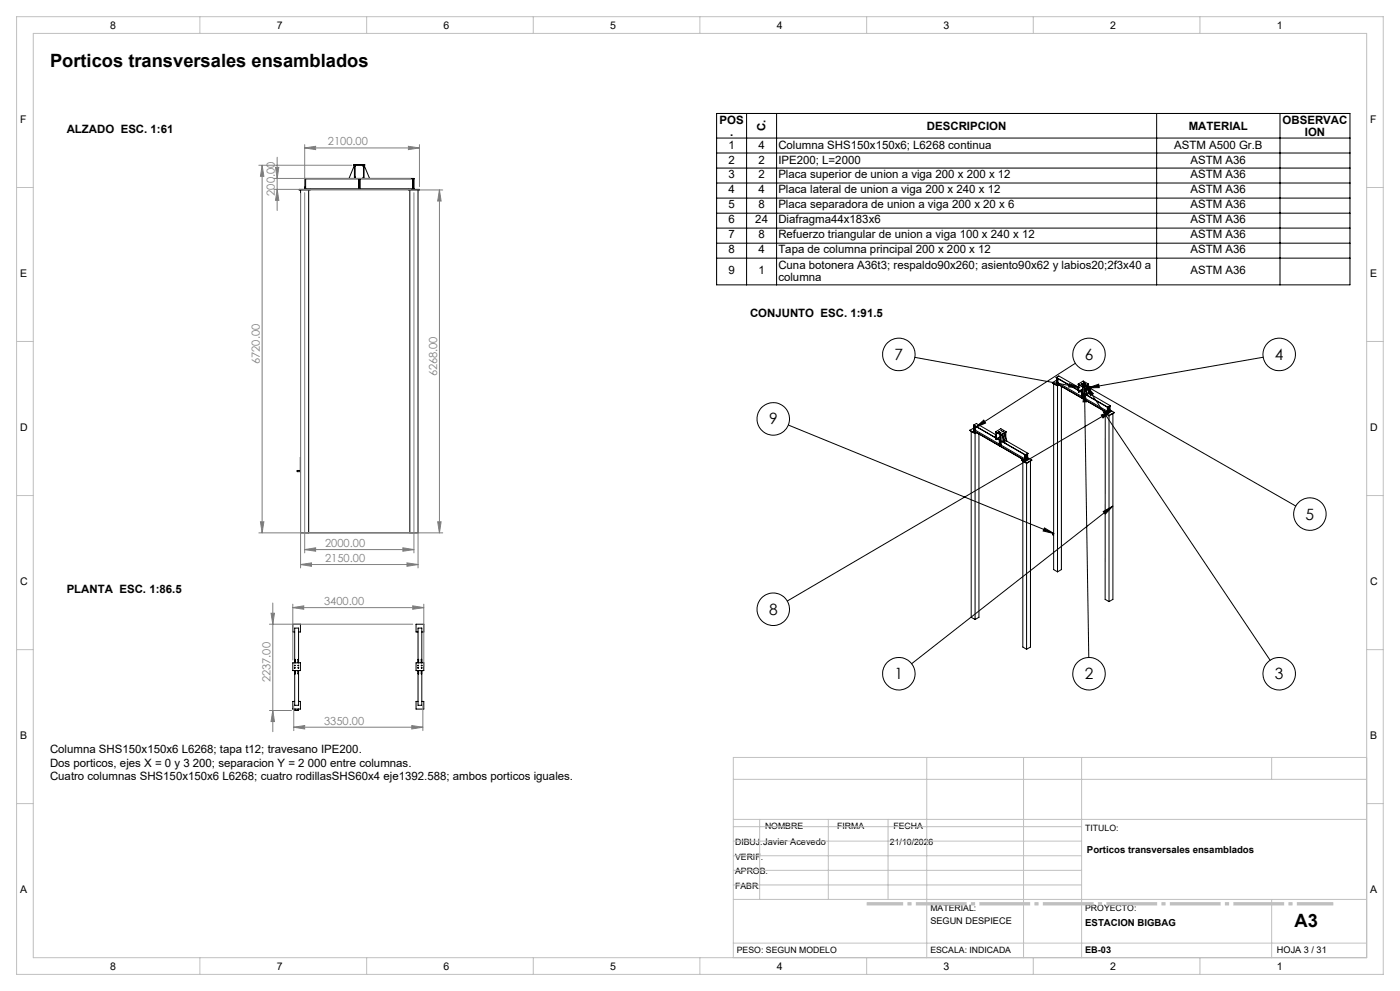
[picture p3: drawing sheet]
<svg xmlns="http://www.w3.org/2000/svg" width="420mm" height="297mm" viewBox="0 0 420 297" stroke-linecap="round" stroke-linejoin="round" font-family="sans-serif">
<g fill="none" stroke="#000" stroke-width=".3">
<path d="M215 34h190v51.4h-190zM224 34v51.4M233 34v51.4M347 34v51.4M384 34v51.4M90.2 56.9v102.8h2.4v-102.8M91.4 56.8v-3.3h32.8v3.3M91.4 56.6h32.8M91.4 53.6h32.8M91.5 53.6v3M91.6 53.6v3M93 56.8v.1h-3.3v-.1h36.1v.1h-3.2v-.1"/>
<path d="M104.7 53.5l1.6-4v4M106.2 49.4h3.2v.1h-3.2zM106.5 49.5v4M106.5 53.1l.1 .4M106.6 49.5l-.1 .4M107.6 53.6v3M107.7 53.6v3M107.9 53.6v3M108 53.6v3M108.9 49.5l.1 .4M109 49.5v4M109 53.1l-.1 .4"/>
<path d="M109.2 53.5v-4l1.7 4M122.9 56.9v102.8h2.5v-102.8M123.9 53.6v3M124 53.6v3M124.1 53.6v3M215 41.4h190M215 45.9h190M215 50.4h190M215 54.9h190M215 59.4h190M215 63.9h190M215 68.4h190"/>
<path d="M215 72.9h190M215 77.4h190M274.5 107.1l49.5 9M315.7 114.7l1.6 .9M315.7 114.7l1.6 1 .4-.3M316.1 115v55.7l1.2 .7M316.9 113.1l6.6 3.9M316.9 114.8v.1M316.9 113.1l6.6 3.8-.3-.2 .3-.8M316.9 113.1l.7-.4 5.9 3.3M316.9 114.8l15.4 9M317 114.8h-.1"/>
<path d="M317 114.8v.1M317 113.2v1.6M317 113.9l-1.3 .8M317 113.3v1.6M317.3 115.6v55.8M317.4 114.7l7.1 4.1M317.4 113.5v1.2M317.4 114.7l-.4 .2M317.6 115.4l-.3 .2M318.4 115.8v54.9l-1.1 .7M320.8 115l3.2 1.1-3.4-.1zM322.6 108.9l-30 19.2"/>
<path d="M323.5 115.1l1.5-.9 1.5 .9M323.5 115.1l1.5 .9M323.5 115.1l1.5 1M323.6 115.3v2.2M323.6 115.3l.1 .2M323.6 115.5h.1M323.6 117.5h.1M323.6 117.3l1.2-.7zM323.7 117.3v.2M323.8 115.4l-.1 .1M324 117.3l.8 .5M324.1 117.3l.7 .4"/>
<path d="M324.3 115.1l.2 .1zM324.4 114.9l3.1 1.2-.5 .8zM324.4 114.9l64.3 36.8M324.5 115.1l-.1 .1M324.5 117.6l.1 1.6M324.6 117.6v1.6M324.7 119.2h-.1M324.7 117.7v1.6M324.8 115.4l.2 .1zM324.8 118.1h.1M324.8 116v2.1M324.8 116l.1 2.2"/>
<path d="M324.8 118.1l.1 .1M324.8 116v.2M324.8 117.9v.1M324.8 116.8l-1.1 .7M324.8 115.5h.1M324.9 115.4v.1M325 116v.1M325 114.7l.2 .1zM325.1 114.8h.1M325.1 119.1l7.1 4.2M325.1 118.1v1M325.1 119.1l-.4 .2"/>
<path d="M325.2 114.7v.1M325.2 118l7.1 4.1 .4-.2v1.6M325.3 118l7 4M325.3 115.9l.8 2.5M325.3 115.9v2M325.3 117.9l.8 .5M325.3 117.9l-.4 .3M325.4 117.1l.5 3.3h-1zM325.4 117.1l1.2 80M325.4 115.8l.7 2.6M325.5 115h.2zM325.6 115l-.1 .1"/>
<path d="M325.8 115.5l2.2 2.5-.8 .6zM325.8 115.5l55.2 82.4M325.9 115.6v1.9M326 115.5l.7 2.5M326 117.6l.7 .4M326.5 116.2l3.1-1.1 .2 1.1zM326.5 115.2v1.6M326.5 115.1l-1.5 .9M326.5 115.1l-1.5 1M326.8 117.9l6.3 3.7M379 107.1l-52.5 9.1M90.2 137.1l-.1 3.9h-1v.4h1.1"/>
<path d="M236.5 127.4l79.7 32.5M291 128.9l1.5 1.1 .5-.3M291 128.9l1.5 1M291.4 129.3v55.7l1.1 .7M292.1 127.4l.8-.5 5.9 3.4M292.1 127.4l6.7 3.9M292.1 127.4v.1M292.1 129.1v.1M292.1 129.1l15.5 9M292.2 129l-.1 .1M292.2 127.5l.1 1.7M292.2 129.1l.1 .1"/>
<path d="M292.2 128.2l-1.2 .7M292.5 129.9v55.8M292.6 128.1l2.5-2.2 .6 .9zM292.7 129l7.1 4.1M292.7 127.8v1.2M292.7 129l-.4 .2M292.9 129.6l-.4 .3M293.7 130.1v54.9l-1.2 .7M298.7 129.4l1.5 1M298.7 129.4l1.5 .9M298.7 129.4l1.5-.9 1.6 .9M298.8 130.2l-.4 .8 .4 .2"/>
<path d="M298.9 129.6v2.1M298.9 129.6v.2M298.9 131.7v.1M298.9 129.8h.1M298.9 131.6v.2M299.1 129.7l-.2 .1M299.3 131.6l.8 .4M299.3 131.5l.8 .5M299.6 129.4l.2 .1zM299.6 129.5h.1M299.8 129.4v.1M299.8 131.9l.1 1.6"/>
<path d="M299.9 131.9v1.6M300 133.5h-.1M300 132v1.6M300 133.6h.1M300 130.2l.1 2.2M300 132.2h.1M300 132.4h.1M300 130.2l.1 .1M300 130.4l.1 .1M300.1 130.3l.1 2.2M300.1 132.4l.1 .1M300.1 132.2h-.1"/>
<path d="M300.1 130.9l-1.2 .7M300.1 131.1l-1.2 .7M300.1 129.8h.1M300.2 129.7h.1M300.2 130.3v.1M300.4 129.1h.1M300.4 133.4l7.1 4.1M300.4 132.4v1M300.4 133.4l-.4 .2M300.5 129v.1M300.5 132.3l7.1 4.1M300.6 132.3l7 4"/>
<path d="M300.6 132.2v-2l.7 2.5M300.6 132.2l.7 .5M300.6 132.2l-.4 .3M300.7 130.1l.6 2.6M300.9 129.3l-.1 .1M301.2 131.8v-2l.8 2.5M301.2 131.9l.8 .4M301.3 129.7l.7 2.6M301.7 129.5v1.6M301.8 129.4l-1.6 .9M301.8 129.4l-1.6 1M302 132.2l6.4 3.7"/>
<path d="M306.5 137.9l1.5 .9M306.5 137.9l1.5 1 1.5-1M306.8 138.2v55.7l1.2 .7M306.8 137.7l-.3 .2M307.5 136.3v1.6M307.5 137.9h.1M307.6 136.4v1.7M307.6 136.3v.1M307.9 137.8h.1M307.9 137.8l-.4 .1M307.9 136.2v1.6M308 136.2v1.6"/>
<path d="M308 138.8v55.8M308 137.8l-.4 .2M308 136.2v1.6l.4-.2M308.3 137.5l.1 .1M308.3 136v1.5M308.3 137.5l-.3 .2M308.3 137.2l1.2 .7M308.4 137.6l-.8 .5M308.4 135.9l-.8 .5M308.4 135.9l-.8 .4M309.1 138.2v55.7l-1.1 .7M309.5 137.9l-1.5 .9"/>
<path d="M330.4 124.4l3.1-1.2-2.6 2.1zM331.2 123.6l1.5 1 1.6-1M331.2 123.6l1.5 .9M331.6 123.9l-.1 55.7 1.2 .7M331.6 123.4l-.4 .2M332.2 122v1.7M332.2 122.1v1.6M332.3 122v1.8M332.6 123.5h.1M332.6 121.9v1.6M332.6 123.5l-.4 .2M332.7 124.5v55.8"/>
<path d="M332.7 123.5l-.4 .3M333 123.3h.1M333 121.7v1.6l-.3 .1M333 122.9l1.3 .7M333.1 121.6l-.8 .4M333.1 123.3l-.8 .5M333.1 121.6l-.4 .3v1.6l.4-.2M333.5 123.2l-97.3 56.9M333.9 123.9v55.7l-1.2 .7M334.3 123.6l-1.6 .9M313.3 158.2l2.9 1.7-3.3-.8zM316.1 160l-.3 .1"/>
<path d="M331 153.3l2.9-1.6-2.3 2.4zM333.9 151.7l-60.4 47.2M315.8 160.1l.3 .3M315.8 160.1l.3 .2M316.1 160l-.2 .1 .2 .1M316.1 160.2h-.1M87.8 198.6h2.3v2.4h-2.3zM88.4 189.4h-.6v-2.3h2.3v2.3h-.5M88.4 198.6v-10.4h1.2v10.4M88.4 199.4v.1M88.4 197.6l.2 1M89.4 198.6v-1l.1 1"/>
<path d="M89.6 199.4v.1M124.8 198.6h2.3v2.4h-2.3zM125.4 198.6v-10.4h1.1v10.4M125.4 199.4v.1M125.4 189.4h-.6v-2.3h2.3v2.3h-.6M125.4 198.6v-1l.2 1M126.5 197.6l-.1 1M126.5 199.4v.1M88.4 210.2h-.6v2.3h2.3v-2.3h-.5M88.4 200.1v.1M88.4 201v10.4h1.2v-10.4M88.5 212.5v.4h1v-.4"/>
<path d="M88.6 201l-.2 1M89.4 201v1l.1-1M89.6 200.1v.1M125.4 200.1v.1M125.4 201v10.4h1.1v-10.4M125.4 210.2h-.6v2.3h2.3v-2.3h-.6M125.4 201v1l.2-1M126.4 201l.1 1M126.5 200.1v.1"/>
<circle cx="269.7" cy="106.2" r="4.9"/>
<circle cx="326.7" cy="106.2" r="4.9"/>
<circle cx="383.8" cy="106.2" r="4.9"/>
<circle cx="232" cy="125.6" r="4.9"/>
<circle cx="300.1" cy="129.7" r=".08"/>
<circle cx="300.4" cy="129" r=".09"/>
<circle cx="300.8" cy="129.3" r=".1"/>
<circle cx="393" cy="154.1" r="4.9"/>
<circle cx="88.5" cy="199.4" r=".1"/>
<circle cx="89.5" cy="199.5" r=".11"/>
<circle cx="125.5" cy="199.4" r=".11"/>
<circle cx="126.5" cy="199.5" r=".11"/>
<circle cx="232" cy="182.6" r="4.9"/>
<circle cx="88.5" cy="200.2" r=".1"/>
<circle cx="89.5" cy="200.1" r=".11"/>
<circle cx="125.5" cy="200.1" r=".11"/>
<circle cx="126.5" cy="200.2" r=".11"/>
<circle cx="269.6" cy="201.9" r="4.9"/>
<circle cx="326.7" cy="201.9" r="4.9"/>
<circle cx="383.7" cy="201.9" r="4.9"/>
</g>
<g fill="none" stroke="#808080" stroke-width=".3">
<path d="M77.6 49.5h28M78.6 49.5l.6 3.3h-1.1zM78.6 49.5v110.2M82.2 56.8h41M82.2 53.5h41M82.7 50.2h.9l-.5 3.3zM83.1 56.8l.5 3.2h-.9zM83.1 47.1v16M90.2 58v112.2M91.2 56.9h41.6M91.4 44.3l3.3-.5v1zM91.4 43.4v12.3"/>
<path d="M91.4 57.7v108M91.4 44.3h34.4M122.5 43.8l3.3 .5-3.3 .5zM124.2 57.7v108M125.4 58v112.2M125.8 43.4v12.5M131.8 56.9l.5 3.4h-1zM131.8 56.9v102.8M77.6 159.7h55.2M78.1 156.4h1.1l-.6 3.3zM131.3 156.4h1l-.5 3.3zM90.2 169.2l3.3-.5v1z"/>
<path d="M90.2 169.2h35.2M91.4 164.7l3.3-.5v1zM91.4 164.7h32.8M120.9 164.2l3.3 .5-3.3 .5zM122.1 168.7l3.3 .5-3.3 .5zM80.8 187.1h43M81.3 183.8h1l-.5 3.3zM81.8 180.7v38.6M87.8 182.1l3.3-.5v1zM87.8 181.1v16.7M87.8 182.1h39.3M123.8 181.6l3.3 .5-3.3 .5z"/>
<path d="M127.1 181.1v18.6M80.8 212.9h6.7M81.8 212.9l.5 3.3h-1zM88.1 217.9l3.3-.5v1.1zM88.1 211.5v7.5M88.1 217.9h38.8M123.5 217.4l3.4 .5-3.4 .6zM126.9 211.5v7.5"/>
</g>
<path d="M260 270.9h140" fill="none" stroke="#c0c0c0" stroke-width="1" stroke-dasharray="15.2 1.3 1.3 1.3" stroke-dashoffset="4.3" stroke-linecap="butt"/>
<g fill="none" stroke="#c0c0c0" stroke-width=".3">
<path d="M5 5h410v287h-410zM10 10h400v277h-400zM60 5v5M110 5v5M160 5v5M210 5v5M260 5v5M310 5v5M360 5v5M5 56.2h5M410 56.2h5M5 102.3h5"/>
<path d="M410 102.3h5M5 148.5h5M410 148.5h5M5 194.7h5M410 194.7h5M220 233.6h190M278 227v60M307.1 227v60M324.5 227v60M381.5 227v6.6M410 227h-190v60M5 240.8h5"/>
<path d="M220 245.6h190M220 256.5h104.5M220 252.1h104.5M220 247.8h104.5M227.9 245.6v24M248.5 245.6v24M266.4 245.6v24M410 240.8h5M220 269.6h190M220 265.2h104.5M220 260.8h104.5M381.5 269.6v17.4"/>
<path d="M60 287v5M110 287v5M160 287v5M210 287v5M220 282.6h190M260 287v5M310 287v5M360 287v5"/>
</g>
<path d="M324.4 114.9l3.1 1.2-.5 .8zM325.8 115.5l2.2 2.5-.8 .6zM325.4 117.1l.5 3.3h-1zM331 153.3l2.9-1.6-2.3 2.4zM330.4 124.4l3.1-1.2-2.6 2.1zM313.3 158.2l2.9 1.7-3.3-.8zM320.8 115l3.2 1.1-3.4-.1zM292.6 128.1l2.5-2.2 .6 .9zM326.5 116.2l3.1-1.1 .2 1.1z" fill="#000"/>
<g fill="#808080">
<path d="M91.4 44.3l3.3-.5v1zM122.5 43.8l3.3 .5-3.3 .5zM91.4 164.7l3.3-.5v1zM120.9 164.2l3.3 .5-3.3 .5zM90.2 169.2l3.3-.5v1zM122.1 168.7l3.3 .5-3.3 .5zM87.8 182.1l3.3-.5v1zM123.8 181.6l3.3 .5-3.3 .5zM88.1 217.9l3.3-.5v1.1zM123.5 217.4l3.4 .5-3.4 .6z"/>
<path d="M78.1 156.4h1.1l-.6 3.3zM78.6 49.5l.6 3.3h-1.1zM131.3 156.4h1l-.5 3.3zM131.8 56.9l.5 3.4h-1zM83.1 56.8l.5 3.2h-.9zM82.7 50.2h.9l-.5 3.3zM81.8 212.9l.5 3.3h-1zM81.3 183.8h1l-.5 3.3z"/>
</g>
<g font-size="5.5">
<text x="15" y="19.9">Porticos transversales ensamblados</text>
<text x="388.4" y="277.8">A3</text>
</g>
<g font-size="4.7">
<text x="268.4" y="107.9">7</text>
<text x="325.4" y="107.9">6</text>
<text x="382.5" y="107.9">4</text>
<text x="230.7" y="127.2">9</text>
<text x="391.7" y="155.7">5</text>
<text x="230.7" y="184.2">8</text>
<text x="268.4" y="203.6">1</text>
<text x="325.4" y="203.6">2</text>
<text x="382.5" y="203.6">3</text>
</g>
<g font-size="3.4">
<text x="20" y="39.7">ALZADO ESC. 1:61</text>
<text x="215.9" y="37.2">POS</text>
<text x="219" y="40.7">.</text>
<text x="229.7" y="39.4" transform="rotate(-90 229.7 39.4)">C.</text>
<text x="278.1" y="38.8">DESCRIPCION</text>
<text x="356.6" y="38.8">MATERIAL</text>
<text x="384.8" y="37.2">OBSERVAC</text>
<text x="391.4" y="40.7">ION</text>
<text x="218.5" y="44.8">1</text>
<text x="227.5" y="44.8">4</text>
<text x="233.5" y="44.8">Columna SHS150x150x6; L6268 continua</text>
<text x="352.2" y="44.8">ASTM A500 Gr.B</text>
<text x="218.5" y="49.3">2</text>
<text x="218.5" y="53.4">3</text>
<text x="227.5" y="49.3">2</text>
<text x="227.5" y="53.4">2</text>
<text x="233.5" y="49.3">IPE200; L=2000</text>
<text x="233.5" y="53.4">Placa superior de union a viga 200 x 200 x 12</text>
<text x="357.2" y="49.3">ASTM A36</text>
<text x="357.2" y="53.4">ASTM A36</text>
<text x="218.5" y="57.9">4</text>
<text x="227.5" y="57.9">4</text>
<text x="233.5" y="57.9">Placa lateral de union a viga 200 x 240 x 12</text>
<text x="357.2" y="57.9">ASTM A36</text>
<text x="218.5" y="62.4">5</text>
<text x="227.5" y="62.4">8</text>
<text x="233.5" y="62.4">Placa separadora de union a viga 200 x 20 x 6</text>
<text x="357.2" y="62.4">ASTM A36</text>
<text x="218.5" y="66.9">6</text>
<text x="218.5" y="71.4">7</text>
<text x="226.6" y="66.9">24</text>
<text x="227.5" y="71.4">8</text>
<text x="233.5" y="66.9">Diafragma44x183x6</text>
<text x="233.5" y="71.4">Refuerzo triangular de union a viga 100 x 240 x 12</text>
<text x="357.2" y="66.9">ASTM A36</text>
<text x="357.2" y="71.4">ASTM A36</text>
<text x="218.5" y="75.9">8</text>
<text x="227.5" y="75.9">4</text>
<text x="233.5" y="75.9">Tapa de columna principal 200 x 200 x 12</text>
<text x="357.2" y="75.9">ASTM A36</text>
<text x="218.5" y="82.2">9</text>
<text x="227.5" y="82.2">1</text>
<text x="233.5" y="80.6">Cuna botonera A36t3; respaldo90x260; asiento90x62 y labios20;2f3x40 a</text>
<text x="357.2" y="82.2">ASTM A36</text>
<text x="233.5" y="84.1">columna</text>
<text x="225" y="95.1">CONJUNTO ESC. 1:91.5</text>
<text x="20" y="177.7">PLANTA ESC. 1:86.5</text>
<text x="15" y="225.7">Columna SHS150x150x6 L6268; tapa t12; travesano IPE200.</text>
<text x="15" y="229.7">Dos porticos, ejes X = 0 y 3 200; separacion Y = 2 000 entre columnas.</text>
<text x="15" y="233.7">Cuatro columnas SHS150x150x6 L6268; cuatro rodillasSHS60x4 eje1392.588; ambos porticos iguales.</text>
</g>
<g font-size="3.3" fill="#808080">
<text x="98.4" y="43.6">2100.00</text>
<text x="82.4" y="58.7" transform="rotate(-90 82.4 58.7)">200.00</text>
<text x="77.9" y="109.1" transform="rotate(-90 77.9 109.1)">6720.00</text>
<text x="131.1" y="112.8" transform="rotate(-90 131.1 112.8)">6268.00</text>
<text x="97.5" y="164">2000.00</text>
<text x="97.5" y="168.5">2150.00</text>
<text x="97.2" y="181.3">3400.00</text>
<text x="81.1" y="204.5" transform="rotate(-90 81.1 204.5)">2237.00</text>
<text x="97.2" y="217.2">3350.00</text>
</g>
<g font-size="3.2">
<text x="33" y="8.6">8</text>
<text x="83" y="8.6">7</text>
<text x="133" y="8.6">6</text>
<text x="183" y="8.6">5</text>
<text x="233" y="8.6">4</text>
<text x="283" y="8.6">3</text>
<text x="333" y="8.6">2</text>
<text x="383" y="8.6">1</text>
<text x="6" y="36.8">F</text>
<text x="411" y="36.8">F</text>
<text x="6" y="82.9">E</text>
<text x="411" y="82.9">E</text>
<text x="6" y="129.1">D</text>
<text x="411" y="129.1">D</text>
<text x="6" y="175.3">C</text>
<text x="411" y="175.3">C</text>
<text x="6" y="221.4">B</text>
<text x="411" y="221.4">B</text>
<text x="6" y="267.6">A</text>
<text x="411" y="267.6">A</text>
<text x="33" y="290.6">8</text>
<text x="83" y="290.6">7</text>
<text x="133" y="290.6">6</text>
<text x="183" y="290.6">5</text>
<text x="233" y="290.6">4</text>
<text x="283" y="290.6">3</text>
<text x="333" y="290.6">2</text>
<text x="383" y="290.6">1</text>
</g>
<g font-size="2.9">
<text x="326.1" y="255.6">Porticos transversales ensamblados</text>
<text x="325.6" y="277.5">ESTACION BIGBAG</text>
</g>
<g font-size="2.7">
<text x="279.1" y="276.8">SEGUN DESPIECE</text>
<text x="325.6" y="285.6">EB-03</text>
<text x="383.1" y="285.6">HOJA 3 / 31</text>
</g>
<g font-size="2.6">
<text x="229.5" y="248.4">NOMBRE</text>
<text x="251.1" y="248.4">FIRMA</text>
<text x="268" y="248.4">FECHA</text>
<text x="325.6" y="249">TITULO:</text>
<text x="220.5" y="253.3">DIBUJ.Javier Acevedo</text>
<text x="220.5" y="257.7">VERIF.</text>
<text x="267" y="253.3">21/10/2026</text>
<text x="220.5" y="262">APROB.</text>
<text x="220.5" y="266.4">FABR.</text>
<text x="279.1" y="273">MATERIAL:</text>
<text x="325.6" y="273">PROYECTO:</text>
<text x="221.1" y="285.5">PESO: SEGUN MODELO</text>
<text x="279.1" y="285.5">ESCALA: INDICADA</text>
</g>
</svg>
